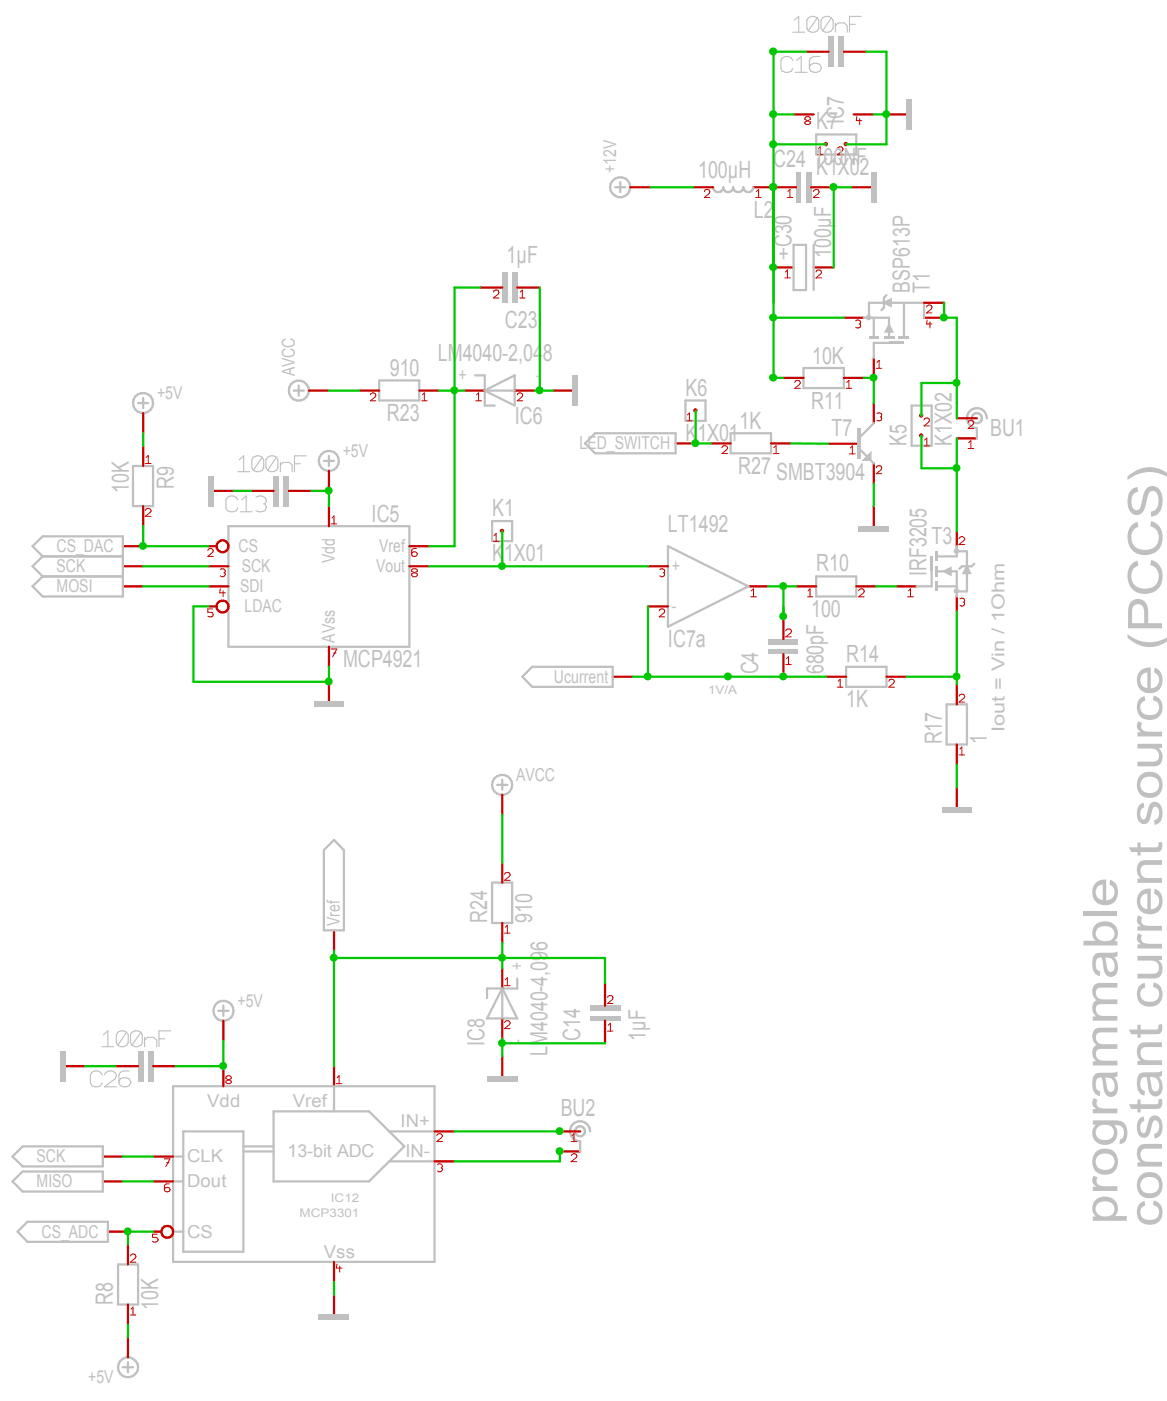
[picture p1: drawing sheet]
<svg xmlns="http://www.w3.org/2000/svg" width="175mm" height="210mm" viewBox="0 0 175 210" stroke-linecap="round" stroke-linejoin="round" font-family="sans-serif">
<path d="M122.4 20.2h6v3h-6z" fill="none" stroke="#c0c0c0" stroke-width=".34"/>
<circle cx="126.8" cy="21.6" r=".33" fill="#c80000"/>
<path d="M125.6 22.3a.43 .43 0 0 1 .4-.3 .43 .43 0 0 1 .4 .4l-.8 .8h.8" fill="none" stroke="#c80000" stroke-width=".15"/>
<circle cx="123.8" cy="21.6" r=".33" fill="#c80000"/>
<path d="M122.6 23.2h.8M122.7 22.3l.3-.3v1.2" fill="none" stroke="#c80000" stroke-width=".15"/>
<path d="M102.8 60h3v3.1h-3z" fill="none" stroke="#c0c0c0" stroke-width=".34"/>
<circle cx="104.3" cy="61.5" r=".33" fill="#c80000"/>
<path d="M103 63.1h.8M103.1 62.2l.3-.3v1.2" fill="none" stroke="#c80000" stroke-width=".15"/>
<path d="M136.7 60.8h3v6h-3z" fill="none" stroke="#c0c0c0" stroke-width=".34"/>
<circle cx="138.1" cy="62.3" r=".33" fill="#c80000"/>
<path d="M138.6 63a.4 .4 0 0 1 .5-.3 .4 .4 0 0 1 .2 .5l-.7 .6h.8" fill="none" stroke="#c80000" stroke-width=".15"/>
<circle cx="138.1" cy="65.3" r=".33" fill="#c80000"/>
<path d="M138.6 66.8h.8M138.6 66l.4-.3v1.1" fill="none" stroke="#c80000" stroke-width=".15"/>
<path d="M73.8 78.1h3v3h-3z" fill="none" stroke="#c0c0c0" stroke-width=".34"/>
<circle cx="75.3" cy="79.6" r=".33" fill="#c80000"/>
<path d="M21.8 76.5a.43 .43 0 0 1 .5-.3 .43 .43 0 0 1 .4 .4l-.9 .8h.9M21.8 69.5h.9M21.9 68.6l.3-.3v1.2M74 81.2h.8M74.1 80.3l.3-.3v1.2M19.6 188.3a.42 .42 0 0 1 .4-.4 .42 .42 0 0 1 .4 .4l-.1 .3-.7 .6h.8M19.6 197.1h.8M19.7 196.2l.2-.3v1.2" fill="none" stroke="#c80000" stroke-width=".15"/>
<g fill="none" stroke="#c0c0c0" stroke-width=".34">
<path d="M21.5 59.7v1.5M19.9 69.9h3.1v6h-3.1zM20.7 60.4h1.5M17.7 189.5h3v6h-3zM18.4 204.9h1.5M19.2 204.2v1.5"/>
<circle cx="21.4" cy="60.4" r="1.51"/>
<circle cx="19.2" cy="204.9" r="1.5"/>
</g>
<path d="M21.5 61.9v3M21.5 66.8v3.1M21.5 75.9v3M19.2 186.5v3M19.2 195.5v3M19.2 200.5v3" fill="none" stroke="#c80000" stroke-width=".34"/>
<g fill="#c0c0c0">
<path d="M115.2 95.8h4.5v.8h-4.5z" fill-rule="evenodd"/>
<path d="M115.2 97.3h4.5v.7h-4.5z" fill-rule="evenodd"/>
</g>
<path d="M101.3 66.5h3M106.6 66.5h3M115.6 66.5h3M131 75.9v3M117.5 92.4v3.4M117.5 98v3.4" fill="none" stroke="#c80000" stroke-width=".34"/>
<path d="M108.3 67.1a.43 .43 0 0 1 .4-.3 .43 .43 0 0 1 .4 .4l-.8 .8h.8M116 68h.8M116 67.1l.4-.3v1.2M117.8 94.6a.43 .43 0 0 1 .5-.3 .43 .43 0 0 1 .4 .4l-.1 .2-.8 .6h.9M117.8 99.6h.9M117.9 98.7l.3-.3v1.2" fill="none" stroke="#c80000" stroke-width=".15"/>
<path d="M89.2 64.9h12.1v3h-12.1l-1.5-1.4zM109.6 64.9h6v3h-6z" fill="none" stroke="#c0c0c0" stroke-width=".34"/>
<path d="M128.8 78.9h4.5v.7h-4.5z" fill-rule="evenodd" fill="#c0c0c0"/>
<path d="M124.2 66.5h4.5M131 60.4v3M131 69.5v3" fill="none" stroke="#c80000" stroke-width=".34"/>
<path d="M127.4 68h.8M127.5 67.1l.3-.3v1.2M131.4 70.1a.4 .4 0 0 1 .5-.3 .4 .4 0 0 1 .2 .6l-.7 .6h.8M131.5 62a.44 .44 0 0 1 .4-.1 .44 .44 0 0 1 .3 .4l-.1 .2M132 62.5h.1M132.1 62.5l.1 .3a.45 .45 0 0 1-.7 .2" fill="none" stroke="#c80000" stroke-width=".15"/>
<g fill="#c0c0c0">
<path d="M129.2 69.1l1.5-1.5v1.5z"/>
<path d="M128.4 64.2h.6v4.5h-.6z" fill-rule="evenodd"/>
</g>
<path d="M120.5 55.2h6v3h-6zM128.8 67.2l2.2 2.3M131 63.4l-2.2 2.3" fill="none" stroke="#c0c0c0" stroke-width=".34"/>
<path d="M117.5 56.6h3M126.5 56.6h3M138.6 47.6h3" fill="none" stroke="#c80000" stroke-width=".34"/>
<path d="M119.2 57.3a.43 .43 0 0 1 .4-.3 .43 .43 0 0 1 .4 .4l-.8 .8h.8M126.9 58.2h.8M127 57.3l.3-.3v1.2M139 48l-.1 .6h.9M139.5 48.3v.9" fill="none" stroke="#c80000" stroke-width=".15"/>
<path d="M132.2 45.4l1.5-.8v1.5z" fill="#c0c0c0"/>
<path d="M130.3 45.4h8.3v2.2M132.9 44.2l-.3 .4v1.5l-.4 .4M133.3 51.4h2.3" fill="none" stroke="#c0c0c0" stroke-width=".34"/>
<path d="M138.6 45.4h3" fill="none" stroke="#c80000" stroke-width=".34"/>
<path d="M138.9 46a.4 .4 0 0 1 .6-.3 .4 .4 0 0 1 .2 .6l-.8 .6h.9" fill="none" stroke="#c80000" stroke-width=".15"/>
<path d="M133.3 48.4l.8 1.5h-1.5z" fill="#c0c0c0"/>
<path d="M126.5 47.6h3M131 53.6v3" fill="none" stroke="#c80000" stroke-width=".34"/>
<path d="M128.3 48.1a.42 .42 0 0 1 .7 .2v.3M128.8 48.6h.2M129 48.6v.3a.45 .45 0 0 1-.7 .2M131.4 55.2h.8M131.5 54.3l.3-.3v1.2" fill="none" stroke="#c80000" stroke-width=".15"/>
<path d="M133.3 47.6v3" fill="none" stroke="#c0c0c0" stroke-width=".34"/>
<g fill="#c0c0c0">
<path d="M130.3 50.5h1.5v.3h-1.5z" fill-rule="evenodd"/>
<path d="M132.6 50.5h1.5v.3h-1.5z" fill-rule="evenodd"/>
<path d="M134.8 50.5h1.5v.3h-1.5z" fill-rule="evenodd"/>
</g>
<path d="M129.5 47.6h3.8M130.3 45.4v2.2M131 47.6v3M133.3 51.4h-2.3v2.2M135.6 45.4v5.2" fill="none" stroke="#c0c0c0" stroke-width=".34"/>
<circle cx="130.2" cy="47.6" r=".41" fill="#c0c0c0"/>
<g fill="none" stroke="#c0c0c0" stroke-width=".34">
<path d="M148 62.7a1.51 1.51 0 0 0-1.5-1.5 1.51 1.51 0 0 0-1.5 1.5 1.51 1.51 0 0 0 1.5 1.5v1.5M50.1 125.9l1.5 1.5v12h-3v-12z"/>
<circle cx="146.5" cy="62.7" r=".76"/>
</g>
<path d="M143.5 65.7h3M143.5 62.7h3M50.1 139.4v3.1M75.3 158.3v3" fill="none" stroke="#c80000" stroke-width=".34"/>
<path d="M145.2 67.2h.8M145.2 63.3a.4 .4 0 0 1 .5-.3 .4 .4 0 0 1 .2 .6l-.7 .6h.8M145.3 66.3l.3-.3v1.2" fill="none" stroke="#c80000" stroke-width=".15"/>
<path d="M73 161.3h4.6v.8h-4.6z" fill-rule="evenodd" fill="#c0c0c0"/>
<g fill="none" stroke="#c0c0c0" stroke-width=".34">
<path d="M74.6 117.6h1.5M75.3 116.9v1.5M73.8 132.3h3v6h-3zM75.3 148.1v4.6M75.3 148.1l2.3 4.6h-4.6zM77.6 146.7v1.5h-4.6v1.4"/>
<circle cx="75.3" cy="117.6" r="1.51"/>
</g>
<path d="M75.3 119.1v3M75.3 129.3v3M75.3 138.3v3.1M75.3 145.1v3M75.3 152.7v3" fill="none" stroke="#c80000" stroke-width=".34"/>
<path d="M75.7 131.1a.43 .43 0 0 1 .4-.3 .43 .43 0 0 1 .4 .4l-.8 .8h.8M75.7 139.9h.8M75.8 139l.3-.3v1.2M75.7 153.3a.43 .43 0 0 1 .4-.3 .43 .43 0 0 1 .4 .4l-.8 .8h.8M75.7 147.7h.8M75.8 146.9l.3-.3v1.1" fill="none" stroke="#c80000" stroke-width=".15"/>
<g fill="#c0c0c0">
<path d="M88.5 150.8h4.5v.7h-4.5z" fill-rule="evenodd"/>
<path d="M88.5 152.3h4.5v.7h-4.5z" fill-rule="evenodd"/>
</g>
<path d="M82.9 58.5h3M33.5 153v3M90.7 147.4v3.4M90.7 153v3.4" fill="none" stroke="#c80000" stroke-width=".34"/>
<path d="M91.1 149.5a.4 .4 0 0 1 .5-.3 .4 .4 0 0 1 .2 .6l-.7 .6h.8M91.1 154.6h.8M91.2 153.7l.3-.3v1.2" fill="none" stroke="#c80000" stroke-width=".15"/>
<g fill="none" stroke="#c0c0c0" stroke-width=".34">
<path d="M32.7 151.5h1.6M33.5 150.8v1.5"/>
<circle cx="33.5" cy="151.5" r="1.51"/>
</g>
<path d="M85.9 56.3h.7v4.5h-.7z" fill-rule="evenodd" fill="#c0c0c0"/>
<path d="M32 73.6h3M18.4 87.9h3.1M18.4 81.9h3.1M15.4 173.4h3" fill="none" stroke="#c80000" stroke-width=".34"/>
<path d="M4.9 81.9l1.5-1.5h12v3h-12zM4.9 87.9l1.5-1.5h12v3h-12zM1.9 173.4l1.5-1.6h12v3h-12z" fill="none" stroke="#c0c0c0" stroke-width=".34"/>
<path d="M31.3 71.3h.7v4.6h-.7z" fill-rule="evenodd" fill="#c0c0c0"/>
<g fill="none" stroke="#c0c0c0" stroke-width=".17">
<path d="M35.7 70.7h1.7M35.7 74.9a.95 .95 0 0 0-.9-.6 .95 .95 0 0 0-.9 .6v1.2l.2 .4 .5 .2h.4l.4-.2 .3-.4M35.9 68.9l.6-.6v2.4M36 76.7h1.8M36.2 74.9l.7-.6v2.4M38.4 74.6a.94 .94 0 0 1 .9-.2 .94 .94 0 0 1 .6 .7l-.2 .4M39.3 68.5l.2 .4v1.2a.99 .99 0 0 1-1.5 .4M39.3 68.5a.99 .99 0 0 0-1.5 .4v1.2l.2 .4M39.3 68.5l-1.3 2M39.5 75.5h.2M39.7 75.5l.2 .4-.2 .6-.4 .2h-.5l-.4-.2M41.5 68.5l.2 .4v1.2a.94 .94 0 0 1-1.6 .4"/>
<path d="M41.5 68.5a.99 .99 0 0 0-1.6 .4v1.2l.2 .4M41.5 68.5l-1.4 2M42 69.3v1.4M42 69.7l.5-.4h.9l.4 .4v1M44.2 69.5h.9M45.9 68.3h-1.7v2.4"/>
</g>
<g fill="#c0c0c0">
<path d="M41 71.3h.8v4.6h-.8z" fill-rule="evenodd"/>
<path d="M42.6 71.3h.7v4.6h-.7z" fill-rule="evenodd"/>
</g>
<path d="M37.6 73.6h3.4M43.3 73.6h3.4M49.3 102.2v3" fill="none" stroke="#c80000" stroke-width=".34"/>
<path d="M47.1 105.2h4.5v.8h-4.5z" fill-rule="evenodd" fill="#c0c0c0"/>
<g fill="none" stroke="#c0c0c0" stroke-width=".34">
<path d="M44 58.5h1.6M44.8 57.8v1.5M56.9 57h6v3h-6zM71.3 56.3h1.4v4.5h1.5M72.7 58.5h4.5M72.7 58.5l4.5-2.2v4.5zM48.6 69.1h1.5M49.3 68.3v1.6"/>
<circle cx="44.8" cy="58.5" r="1.51"/>
<circle cx="49.3" cy="69.1" r="1.5"/>
</g>
<path d="M127.6 28.1h3M46.3 58.5h3M53.9 58.5h3M62.9 58.5h3M69.6 58.5h3.1M77.2 58.5h3M49.3 70.6v3" fill="none" stroke="#c80000" stroke-width=".34"/>
<path d="M55.5 59.2a.42 .42 0 0 1 .5-.3 .42 .42 0 0 1 .4 .3l-.1 .3-.8 .6h.9M63.3 59.2l.3-.3v1.2M71.5 59.2l.3-.3v1.2M77.6 59.2a.42 .42 0 0 1 .4-.3 .42 .42 0 0 1 .4 .3l-.1 .3-.7 .6h.8M63.3 60.1h.8M71.3 60.1h.9" fill="none" stroke="#c80000" stroke-width=".15"/>
<path d="M130.6 25.8h.8v4.5h-.8z" fill-rule="evenodd" fill="#c0c0c0"/>
<path d="M103.9 28.1h3M113 28.1h3M116 40.1h3M122 40.1h3" fill="none" stroke="#c80000" stroke-width=".34"/>
<path d="M105.6 28.7a.4 .4 0 0 1 .6-.3 .4 .4 0 0 1 .1 .6l-.7 .6h.8M113.3 29.6h.8M113.4 28.7l.4-.3v1.2M117.7 41.7h.8M117.8 40.8l.3-.3v1.2M122.4 40.8a.43 .43 0 0 1 .4-.3 .43 .43 0 0 1 .4 .4l-.8 .8h.8" fill="none" stroke="#c80000" stroke-width=".15"/>
<path d="M106.9 28.1a.76 .76 0 0 0 .8 .7 .76 .76 0 0 0 .8-.7 .74 .74 0 0 0 .7 .7 .74 .74 0 0 0 .7-.7 .76 .76 0 0 0 .8 .7 .76 .76 0 0 0 .8-.7 .74 .74 0 0 0 .7 .7 .74 .74 0 0 0 .8-.7M119 36.7h1.9v6.8h-1.9zM122 36.7v6.8" fill="none" stroke="#c0c0c0" stroke-width=".34"/>
<g fill="#c0c0c0">
<path d="M120.9 25.8h.7v4.5h-.7z" fill-rule="evenodd"/>
<path d="M119.4 25.8h.7v4.5h-.7z" fill-rule="evenodd"/>
</g>
<g fill="none" stroke="#c80000" stroke-width=".34">
<path d="M116 28.1h3.4M121.6 28.1h3.4M49.3 75.9v3M31.3 84.9h3M31.3 81.9h1.2M31.3 90.9h1.2M31.3 87.9h3M49.3 96.9v3.1M61.4 84.9h3M61.4 81.9h3M119.4 87.9h3M128.4 87.9h3"/>
<path d="M91.9 101.4h3M123.9 101.4h3M132.9 101.4h3M143.5 102.6v3M143.5 111.6v3"/>
<circle cx="33.4" cy="81.9" r=".89"/>
<circle cx="33.4" cy="90.9" r=".9"/>
</g>
<g fill="none" stroke="#c80000" stroke-width=".15">
<path d="M118 29.6h.9M118.2 28.7l.3-.3v1.2M122 28.7a.43 .43 0 0 1 .4-.3 .43 .43 0 0 1 .4 .4l-.1 .2-.7 .6h.8M49.7 78.5h.8M49.8 77.6l.3-.3v1.2M31.2 82.5a.42 .42 0 0 1 .4-.3 .42 .42 0 0 1 .4 .3l-.1 .3-.7 .6h.8M31.9 91.3h-.7v.5l.7 .1 .1 .3a.51 .51 0 0 1-.8 .2M33 85.3a.47 .47 0 0 1 .8 .3l-.1 .3M33 88.3l-.1 .6h.9M33.5 88.6v.9M33.6 85.9h.1M33.7 85.9l.1 .1a.44 .44 0 0 1-.3 .4 .44 .44 0 0 1-.5-.1"/>
<path d="M49.7 97.3h.8l-.6 1.2M50 97.9h.4M61.7 85.4v.2l.9 .4v.2l-.2 .2h-.5l-.2-.2v-.2l.9-.4v-.2l-.2-.1h-.5zM62.4 82.2h-.4l-.2 .1-.1 .8a.4 .4 0 0 0 .6 .3 .4 .4 0 0 0 .1-.6 .45 .45 0 0 0-.7 .2M121.1 89.5h.8M121.2 88.6l.3-.3v1.2M128.7 88.6a.43 .43 0 0 1 .5-.4 .43 .43 0 0 1 .4 .4l-.1 .3-.8 .6h.9M125.6 103h.8M125.7 102.1l.3-.3v1.2M133.3 102.1a.43 .43 0 0 1 .4-.3 .43 .43 0 0 1 .4 .4l-.8 .8h.8M143.8 104.4a.43 .43 0 0 1 .5-.4 .43 .43 0 0 1 .4 .4l-.9 .8h.9M143.8 113.2h.9"/>
<path d="M143.9 112.3l.3-.3v1.2"/>
</g>
<path d="M34.3 78.9h27.1v18h-27.1zM79.8 100h12.1v3h-12.1l-1.5-1.6zM122.4 86.4h6v3h-6zM126.9 100h6v3h-6zM139.7 83.4v2.2M142 105.6h3v6h-3z" fill="none" stroke="#c0c0c0" stroke-width=".34"/>
<path d="M141.2 85.6l1.5-.7v1.5z" fill="#c0c0c0"/>
<path d="M143.5 79.6v2.4M134.4 87.9h3.1M143.5 89.3v2.4" fill="none" stroke="#c80000" stroke-width=".34"/>
<path d="M136.1 89.5h.9M136.2 88.6l.3-.3v1.2M143.8 80.7a.45 .45 0 0 1 .4-.3 .45 .45 0 0 1 .5 .3l-.2 .3-.7 .6h.9M143.9 89.7a.44 .44 0 0 1 .5 0 .44 .44 0 0 1 .3 .3l-.2 .3M144.4 90.3h.1M144.5 90.3l.2 .1a.42 .42 0 0 1-.3 .4 .42 .42 0 0 1-.5-.1" fill="none" stroke="#c80000" stroke-width=".15"/>
<path d="M140.5 85.6h3" fill="none" stroke="#c0c0c0" stroke-width=".34"/>
<g fill="#c0c0c0">
<path d="M140.3 87.2h.3v1.4h-.3z" fill-rule="evenodd"/>
<path d="M140.3 84.9h.3v1.5h-.3z" fill-rule="evenodd"/>
<path d="M140.3 82.6h.3v1.5h-.3z" fill-rule="evenodd"/>
</g>
<path d="M139.7 85.6v2.3h-2.2M140.5 87.9h3M143.5 81.9v1.5h-3M143.5 85.6v3.8M143.5 88.6h1.5" fill="none" stroke="#c0c0c0" stroke-width=".34"/>
<g fill="#c0c0c0">
<path d="M145 84.5l.7 1.6h-1.5z"/>
<circle cx="143.4" cy="88.6" r=".42"/>
<circle cx="143.4" cy="82.6" r=".42"/>
</g>
<g fill="none" stroke="#c0c0c0" stroke-width=".34">
<path d="M4.9 84.9l1.5-1.5h12v3h-12zM100.2 81.9l12 6-12 6zM143.5 82.6h1.5v6M146.1 84.5l-.4 .4h-1.5l-.3 .4M1.9 177.1l1.5-1.5h12v3h-12zM88.5 169.6a1.51 1.51 0 0 0-1.5-1.5 1.51 1.51 0 0 0-1.5 1.5 1.51 1.51 0 0 0 1.5 1.5v1.5M4.1 183.1h12.1v3h-12.1l-1.5-1.5z"/>
<circle cx="87" cy="169.6" r=".75"/>
</g>
<path d="M119 17.1h3M128 17.1h3M18.4 84.9h3.1M97.2 84.9h3M97.2 90.9h3M112.2 87.9h3M15.4 177.1h3M84 172.6h3M84 169.6h3M16.2 184.6h3M50.1 194.1v3" fill="none" stroke="#c80000" stroke-width=".34"/>
<path d="M120.7 17.7l.2-.2h.4l.2 .2v.2l-.8 .4v.2l.2 .2h.4l.2-.2v-.2l-.8-.4zM128.5 17.5l-.1 .6h.8M128.9 17.8v.9M98.9 91.6a.4 .4 0 0 1 .5-.3 .4 .4 0 0 1 .2 .6l-.7 .6h.8M98.9 85.3a.44 .44 0 0 1 .5 0 .44 .44 0 0 1 .3 .3l-.1 .3M99.4 85.9h.2M99.6 85.9l.1 .3a.42 .42 0 0 1-.8 .1M112.6 89.5h.8M112.7 88.6l.3-.3v1.2M85.6 173.2a.45 .45 0 0 1 .5-.3 .45 .45 0 0 1 .4 .3l-.1 .3-.8 .6h.9M85.6 171.1h.9M85.8 170.2l.3-.3v1.2" fill="none" stroke="#c80000" stroke-width=".15"/>
<path d="M47.8 197.1h4.5v.7h-4.5z" fill-rule="evenodd" fill="#c0c0c0"/>
<path d="M9.8 159.8h3" fill="none" stroke="#c80000" stroke-width=".34"/>
<path d="M9 157.5h.8v4.6h-.8z" fill-rule="evenodd" fill="#c0c0c0"/>
<g fill="none" stroke="#c0c0c0" stroke-width=".17">
<path d="M15.3 156.9h1.8M15.5 155.1l.7-.6v2.4M19 154.7l.2 .4v1.2a.99 .99 0 0 1-1.5 .4M19 154.7a.94 .94 0 0 0-1.6 .4v1.2l.3 .4M19 154.7l-1.3 2M21.1 154.7l.2 .4v1.2a.99 .99 0 0 1-1.5 .4M21.1 154.7a.99 .99 0 0 0-1.5 .4v1.2l.2 .4M21.1 154.7l-1.3 2M21.7 155.5v1.4M21.7 155.9l.4-.4h.9l.5 .4v1M23.8 155.7h.9M25.6 154.5h-1.8v2.4"/>
<path d="M15.3 161.1a.95 .95 0 0 0-.9-.6 .95 .95 0 0 0-.8 .6v1.2a.94 .94 0 0 0 .8 .6 .94 .94 0 0 0 .9-.6M15.7 161.1a.91 .91 0 0 1 .9-.6 .91 .91 0 0 1 .8 .8l-.2 .4-1.5 1.2h1.7M19.4 160.5h-.9l-.5 .2-.2 .4v1.2a.92 .92 0 0 0 1 .6 .92 .92 0 0 0 .8-.8 .95 .95 0 0 0-.9-.6 .95 .95 0 0 0-.9 .6"/>
</g>
<g fill="#c0c0c0">
<path d="M20.7 157.5h.8v4.6h-.8z" fill-rule="evenodd"/>
<path d="M22.2 157.5h.8v4.6h-.8z" fill-rule="evenodd"/>
</g>
<g fill="none" stroke="#c80000" stroke-width=".34">
<path d="M17.3 159.8h3.4M23 159.8h3.3M33.5 159.8v3M50.1 159.8v3M23 173.4h3M23 177.1h3M65.2 174.1h3M65.2 169.6h3M23 184.6h1.2M50.1 189.1v3.1"/>
<circle cx="25.1" cy="184.6" r=".9"/>
</g>
<path d="M26 177.1h1.5M26 173.4h1.5M26 162.8h39.2v26.3h-39.2zM27.5 169.6h9v18h-9zM36.5 172.6h4.5M36.5 171.8h4.5M41 166.6h14.3l5.3 5.2-5.3 5.3h-14.3zM50.1 162.8v3.8M58.3 169.6h6.9M58.3 174.1h6.9M26 184.6h1.5" fill="none" stroke="#c0c0c0" stroke-width=".34"/>
<g fill="none" stroke="#c80000" stroke-width=".15">
<path d="M24.6 173.7h.9l-.6 1.2M25 174.3h.4M25.4 177.5h-.6l-.2 .3v.6a.43 .43 0 0 0 .5 .3 .43 .43 0 0 0 .4-.4 .45 .45 0 0 0-.4-.3 .45 .45 0 0 0-.5 .3M34.1 161.3h.4l.2 .2v.2l-.8 .4v.2l.2 .1h.4l.2-.1v-.2l-.8-.4v-.2zM50.4 162.4h.9M50.6 161.5l.3-.2v1.1M65.5 170.2a.4 .4 0 0 1 .5-.3 .4 .4 0 0 1 .2 .6l-.7 .6h.8M65.6 174.5a.47 .47 0 0 1 .7 .3l-.1 .3M66.1 175.1h.1M66.2 175.1l.1 .1a.44 .44 0 0 1-.2 .4 .44 .44 0 0 1-.5-.1M23.6 185h-.7v.5h.5l.2 .1 .1 .3a.53 .53 0 0 1-.8 .2M50.6 189.5l-.2 .6h.9"/>
<path d="M50.9 189.8v.9"/>
</g>
<g fill="#c0c0c0">
<path d="M75.3 40.9h.8v4.5h-.8z" fill-rule="evenodd"/>
<path d="M76.8 40.9h.8v4.5h-.8z" fill-rule="evenodd"/>
</g>
<path d="M71.9 43.1h3.4M77.6 43.1h3.3" fill="none" stroke="#c80000" stroke-width=".34"/>
<path d="M74 43.8a.4 .4 0 0 1 .5-.3 .4 .4 0 0 1 .2 .6l-.7 .6h.8M77.9 44.7h.8M78 43.8l.3-.3v1.2" fill="none" stroke="#c80000" stroke-width=".15"/>
<g fill="none" stroke="#c0c0c0" stroke-width=".17">
<path d="M118.9 4.8h1.8M118.9 9.1a.95 .95 0 0 0-.9-.7 .95 .95 0 0 0-.9 .7v1.1l.2 .5 .5 .1h.4l.5-.1 .2-.5M119.1 3.1l.7-.6v2.3M119.3 10.8h1.7M119.5 9.1l.7-.6v2.3M122.6 2.7l.2 .4v1.1a.99 .99 0 0 1-1.6 .4M122.6 2.7a.99 .99 0 0 0-1.6 .4v1.1l.2 .4M122.6 2.7l-1.4 1.9M122.9 8.5h-.8l-.5 .2-.2 .4v1.1l.2 .5 .5 .1h.4l.4-.1 .3-.5-.3-.5-.4-.2h-.4l-.5 .2-.2 .4M124.7 2.7l.2 .4v1.1a.99 .99 0 0 1-1.5 .4M124.7 2.7a.99 .99 0 0 0-1.6 .4v1.1l.3 .4M124.7 2.7l-1.3 1.9"/>
<path d="M125.3 3.4v1.4M125.3 3.9l.4-.5h.9l.5 .5v.9M127.4 3.6h.9M129.2 2.5h-1.8v2.3"/>
</g>
<g fill="#c0c0c0">
<path d="M124.3 5.5h.7v4.5h-.7z" fill-rule="evenodd"/>
<path d="M125.8 5.5h.7v4.5h-.7z" fill-rule="evenodd"/>
</g>
<path d="M120.9 7.7h3.4M126.5 7.7h3.4M132.9 17.1h3" fill="none" stroke="#c80000" stroke-width=".34"/>
<path d="M135.9 14.9h.8v4.5h-.8z" fill-rule="evenodd" fill="#c0c0c0"/>
<g fill="none" stroke="#c0c0c0" stroke-width=".34">
<path d="M92.3 28.1h1.5M93 27.3v1.5"/>
<circle cx="93" cy="28.1" r="1.5"/>
</g>
<path d="M94.5 28.1h3M143.5 118v3" fill="none" stroke="#c80000" stroke-width=".34"/>
<path d="M141.2 121h4.5v.8h-4.5z" fill-rule="evenodd" fill="#c0c0c0"/>
<circle cx="104.3" cy="66.4" r=".6" fill="#00c800"/>
<path d="M143.5 57.4v5.3M104.3 61.6v4.9h2.3M118.6 66.5h5.6" fill="none" stroke="#00c800" stroke-width=".34"/>
<circle cx="143.4" cy="57.4" r=".6" fill="#00c800"/>
<path d="M143.5 47.6v9.8h-5.3v4.9" fill="none" stroke="#00c800" stroke-width=".34"/>
<circle cx="141.5" cy="47.6" r=".6" fill="#00c800"/>
<path d="M141.6 45.4v2.2h1.9" fill="none" stroke="#00c800" stroke-width=".34"/>
<circle cx="131" cy="56.6" r=".6" fill="#00c800"/>
<path d="M68.2 58.5v23.4h-3.8M129.5 56.6h1.5v3.8" fill="none" stroke="#00c800" stroke-width=".34"/>
<circle cx="68.1" cy="58.5" r=".6" fill="#00c800"/>
<path d="M65.9 58.5h3.7M71.9 43.1h-3.7v15.4" fill="none" stroke="#00c800" stroke-width=".34"/>
<circle cx="19.1" cy="184.6" r=".6" fill="#00c800"/>
<path d="M23 184.6h-3.8v1.9" fill="none" stroke="#00c800" stroke-width=".34"/>
<circle cx="21.4" cy="81.8" r=".6" fill="#00c800"/>
<path d="M21.5 78.9v3h9.8" fill="none" stroke="#00c800" stroke-width=".34"/>
<circle cx="115.9" cy="21.6" r=".61" fill="#00c800"/>
<path d="M116 7.7h4.9M123.9 21.6h-7.9v6.5" fill="none" stroke="#00c800" stroke-width=".34"/>
<circle cx="115.9" cy="7.7" r=".6" fill="#00c800"/>
<path d="M116 7.7v13.9M116 17.1h3" fill="none" stroke="#00c800" stroke-width=".34"/>
<g fill="#00c800">
<circle cx="115.9" cy="17.1" r=".6"/>
<circle cx="115.9" cy="56.6" r=".6"/>
</g>
<circle cx="116" cy="28.1" r=".17" fill="#00c800"/>
<path d="M116 56.6h1.5" fill="none" stroke="#00c800" stroke-width=".34"/>
<circle cx="115.9" cy="47.6" r=".6" fill="#00c800"/>
<path d="M126.5 47.6h-10.5v9" fill="none" stroke="#00c800" stroke-width=".34"/>
<circle cx="115.9" cy="28" r=".6" fill="#00c800"/>
<path d="M116 28.1v19.5" fill="none" stroke="#00c800" stroke-width=".34"/>
<circle cx="115.9" cy="40.1" r=".6" fill="#00c800"/>
<path d="M116 28.1v12" fill="none" stroke="#00c800" stroke-width=".34"/>
<circle cx="115.9" cy="28" r=".6" fill="#00c800"/>
<path d="M116 28.1v17.3" fill="none" stroke="#00c800" stroke-width=".34"/>
<circle cx="75.3" cy="84.8" r=".6" fill="#00c800"/>
<path d="M75.3 79.6v5.3M143.5 65.7v4.5M64.4 84.9h32.8" fill="none" stroke="#00c800" stroke-width=".34"/>
<circle cx="143.4" cy="70.2" r=".6" fill="#00c800"/>
<path d="M138.2 65.3v4.9h5.3v9.4M109.2 101.4h8.3" fill="none" stroke="#00c800" stroke-width=".34"/>
<g fill="#00c800">
<circle cx="109.1" cy="101.4" r=".6"/>
<circle cx="117.4" cy="101.4" r=".6"/>
</g>
<path d="M97.2 101.4h12M117.5 101.4h6.4" fill="none" stroke="#00c800" stroke-width=".34"/>
<circle cx="97.1" cy="101.4" r=".6" fill="#00c800"/>
<path d="M49.3 58.5h4.6M97.2 90.9v10.5h-2.3M75.3 122.1v7.2" fill="none" stroke="#00c800" stroke-width=".34"/>
<circle cx="117.4" cy="92.4" r=".6" fill="#00c800"/>
<path d="M117.5 90.9v1.5" fill="none" stroke="#00c800" stroke-width=".34"/>
<circle cx="117.4" cy="87.8" r=".6" fill="#00c800"/>
<path d="M115.2 87.9h4.2M117.5 87.9v4.5M131.4 87.9h3" fill="none" stroke="#00c800" stroke-width=".34"/>
<circle cx="143.4" cy="101.4" r=".6" fill="#00c800"/>
<path d="M21.5 87.9h9.8M143.5 91.7v10.9M135.9 101.4h7.6" fill="none" stroke="#00c800" stroke-width=".34"/>
<circle cx="83.9" cy="172.6" r=".6" fill="#00c800"/>
<path d="M84 172.6v1.5h-15.8" fill="none" stroke="#00c800" stroke-width=".34"/>
<circle cx="83.9" cy="169.5" r=".6" fill="#00c800"/>
<path d="M68.2 169.6h15.8" fill="none" stroke="#00c800" stroke-width=".34"/>
<circle cx="50" cy="143.6" r=".6" fill="#00c800"/>
<path d="M75.3 141.4v3.7M75.3 143.6h15.4v3.8" fill="none" stroke="#00c800" stroke-width=".34"/>
<circle cx="75.3" cy="143.6" r=".6" fill="#00c800"/>
<path d="M132.9 17.1v4.5h-6M97.5 28.1h6.4M131 72.5v3.4M21.5 84.9h9.8M50.1 143.6h25.2M50.1 142.5v17.3M18.4 173.4h4.6M18.4 177.1h4.6" fill="none" stroke="#00c800" stroke-width=".34"/>
<circle cx="75.3" cy="156.3" r=".6" fill="#00c800"/>
<path d="M75.3 155.7v2.6M75.3 156.4h15.4" fill="none" stroke="#00c800" stroke-width=".34"/>
<circle cx="80.9" cy="58.5" r=".6" fill="#00c800"/>
<path d="M80.2 58.5h2.7M80.9 43.1v15.4" fill="none" stroke="#00c800" stroke-width=".34"/>
<circle cx="49.3" cy="102.2" r=".6" fill="#00c800"/>
<path d="M35 73.6h2.6M31.3 90.9h-2.3v11.3h20.3v-2.2" fill="none" stroke="#00c800" stroke-width=".34"/>
<circle cx="125" cy="28" r=".6" fill="#00c800"/>
<path d="M129.9 7.7h3M131 17.1h1.9M127.6 28.1h-2.6v12M143.5 114.6v3.4M12.8 159.8h4.5M50.1 192.2v1.9" fill="none" stroke="#00c800" stroke-width=".34"/>
<circle cx="132.9" cy="17.1" r=".6" fill="#00c800"/>
<path d="M132.9 7.7v9.4" fill="none" stroke="#00c800" stroke-width=".34"/>
<circle cx="33.4" cy="159.8" r=".6" fill="#00c800"/>
<path d="M21.5 64.9v1.9M33.5 156v3.8h-7.2M19.2 198.5v2" fill="none" stroke="#00c800" stroke-width=".34"/>
<circle cx="49.3" cy="73.5" r=".6" fill="#00c800"/>
<path d="M46.7 73.6h2.6v2.3" fill="none" stroke="#00c800" stroke-width=".34"/>
<g font-size="7.1" fill="#c0c0c0">
<text x="167.6" y="183.5" transform="rotate(-90 167.6 183.5)">programmable</text>
<text x="174.3" y="183.9" transform="rotate(-90 174.3 183.9)">constant current source (PCCS)</text>
</g>
<g font-size="3.6" fill="#c0c0c0">
<text x="122.4" y="19.4">K7</text>
<text x="126.5" y="18.6" transform="rotate(-90 126.5 18.6)">IC7</text>
<text x="104.7" y="26.7">100µH</text>
<text x="116" y="25.1">C24</text>
<text x="122" y="24.7">100NF</text>
<text x="122.4" y="26.2">K1X02</text>
<text x="113" y="32.7">L2</text>
<text x="76" y="39.5">1µF</text>
<text x="116.7" y="39.3">+</text>
<text x="118.7" y="37.1" transform="rotate(-90 118.7 37.1)">C30</text>
<text x="124.6" y="38.6" transform="rotate(-90 124.6 38.6)">100µF</text>
<text x="136.4" y="43.9" transform="rotate(-90 136.4 43.9)">BSP613P</text>
<text x="139.5" y="43.9" transform="rotate(-90 139.5 43.9)">T1</text>
<text x="75.7" y="49.2">C23</text>
<text x="58.5" y="56.4">910</text>
<text x="65.7" y="54.1">LM4040-2,04</text>
<text x="81.4" y="54.1">8</text>
<text x="102.8" y="59.3">K6</text>
<text x="121.8" y="54.5">10K</text>
<text x="58" y="63.2">R23</text>
<text x="77.2" y="63.5">IC6</text>
<text x="110.9" y="64.3">1K</text>
<text x="121.6" y="61.3">R11</text>
<text x="124.7" y="65.4">T7</text>
<text x="148.5" y="65.3">BU1</text>
<text x="102.8" y="66.1">K1X01</text>
<text x="110.7" y="71.1">R27 SMBT3904</text>
<text x="135.9" y="66.8" transform="rotate(-90 135.9 66.8)">K5</text>
<text x="142.7" y="66.8" transform="rotate(-90 142.7 66.8)">K1X02</text>
<text x="19.3" y="73.8" transform="rotate(-90 19.3 73.8)">10K</text>
<text x="26.1" y="73.2" transform="rotate(-90 26.1 73.2)">R9</text>
<text x="73.8" y="77.3">K1</text>
<text x="55.7" y="78.3">IC5</text>
<text x="100.2" y="79.7">LT1492</text>
<text x="139.7" y="81.5">T3</text>
<text x="73.8" y="84.1">K1X01</text>
<text x="122.4" y="85.6">R10</text>
<text x="138.9" y="86.4" transform="rotate(-90 138.9 86.4)">IRF3205</text>
<text x="121.6" y="92.4">100</text>
<text x="51.4" y="99.9">MCP4921</text>
<text x="100.2" y="97">IC7a</text>
<text x="113.7" y="101.1" transform="rotate(-90 113.7 101.1)">C4</text>
<text x="123.5" y="101.1" transform="rotate(-90 123.5 101.1)">680pF</text>
<text x="126.9" y="99.2">R14</text>
<text x="126.9" y="106">1K</text>
<text x="141.2" y="111.6" transform="rotate(-90 141.2 111.6)">R17</text>
<text x="148" y="111.6" transform="rotate(-90 148 111.6)">1</text>
<text x="73" y="138.3" transform="rotate(-90 73 138.3)">R24</text>
<text x="79.8" y="138.3" transform="rotate(-90 79.8 138.3)">910</text>
<text x="72.7" y="156.8" transform="rotate(-90 72.7 156.8)">IC8</text>
<text x="82.1" y="158.3" transform="rotate(-90 82.1 158.3)">LM4040-4,096</text>
<text x="87" y="156" transform="rotate(-90 87 156)">C14</text>
<text x="96.8" y="156" transform="rotate(-90 96.8 156)">1µF</text>
<text x="84.1" y="167.3">BU2</text>
<text x="16.9" y="195.5" transform="rotate(-90 16.9 195.5)">R8</text>
<text x="23.7" y="196.3" transform="rotate(-90 23.7 196.3)">10K</text>
</g>
<g font-size="2.7" fill="#c0c0c0">
<text x="92.4" y="26" transform="rotate(-90 92.4 26)">+12V</text>
<text x="23.5" y="59.8">+5V</text>
<text x="44.2" y="56.4" transform="rotate(-90 44.2 56.4)">AVCC</text>
<text x="68.8" y="57.2">+</text>
<text x="80.4" y="57.2">-</text>
<text x="51.4" y="68.5">+5V</text>
<text x="86.9" y="67.4">LED_SWITCH</text>
<text x="8.5" y="82.8">CS_DAC</text>
<text x="35.8" y="82.8">CS</text>
<text x="56.9" y="82.8">Vref</text>
<text x="8.5" y="88.8">MOSI</text>
<text x="8.5" y="85.8">SCK</text>
<text x="36" y="88.8">SDI</text>
<text x="36.2" y="85.8">SCK</text>
<text x="50.2" y="84.5" transform="rotate(-90 50.2 84.5)">Vdd</text>
<text x="56.4" y="85.8">Vout</text>
<text x="100.8" y="85.8">+</text>
<text x="36.7" y="91.8">LDAC</text>
<text x="100.8" y="91.8">-</text>
<text x="50.2" y="96.4" transform="rotate(-90 50.2 96.4)">AVss</text>
<text x="83.1" y="102.3">Ucurrent</text>
<text x="150.6" y="109.7" transform="rotate(-90 150.6 109.7)">Iout = Vin / 1Ohm</text>
<text x="77.4" y="117">AVCC</text>
<text x="51" y="138.9" transform="rotate(-90 51 138.9)">Vref</text>
<text x="78.5" y="145.5" transform="rotate(-90 78.5 145.5)">+</text>
<text x="35.6" y="150.9">+5V</text>
<text x="78.5" y="156.6" transform="rotate(-90 78.5 156.6)">-</text>
<text x="31.1" y="165.9">Vdd</text>
<text x="43.9" y="165.9">Vref</text>
<text x="43.1" y="173.4">13-bit ADC</text>
<text x="60.1" y="169">IN+</text>
<text x="60.8" y="173.5">IN-</text>
<text x="5.5" y="174.2">SCK</text>
<text x="5.5" y="178">MISO</text>
<text x="28.1" y="174.2">CLK</text>
<text x="28.1" y="178">Dout</text>
<text x="6.2" y="185.5">CS_ADC</text>
<text x="28.1" y="185.5">CS</text>
<text x="48.6" y="188.5">Vss</text>
<text x="13.2" y="207.4">+5V</text>
</g>
<g font-size="1.8" fill="#c0c0c0">
<text x="106.2" y="104.1">1V/A</text>
<text x="44.9" y="182.4">MCP3301</text>
<text x="49.6" y="180.1">IC12</text>
</g>
</svg>
